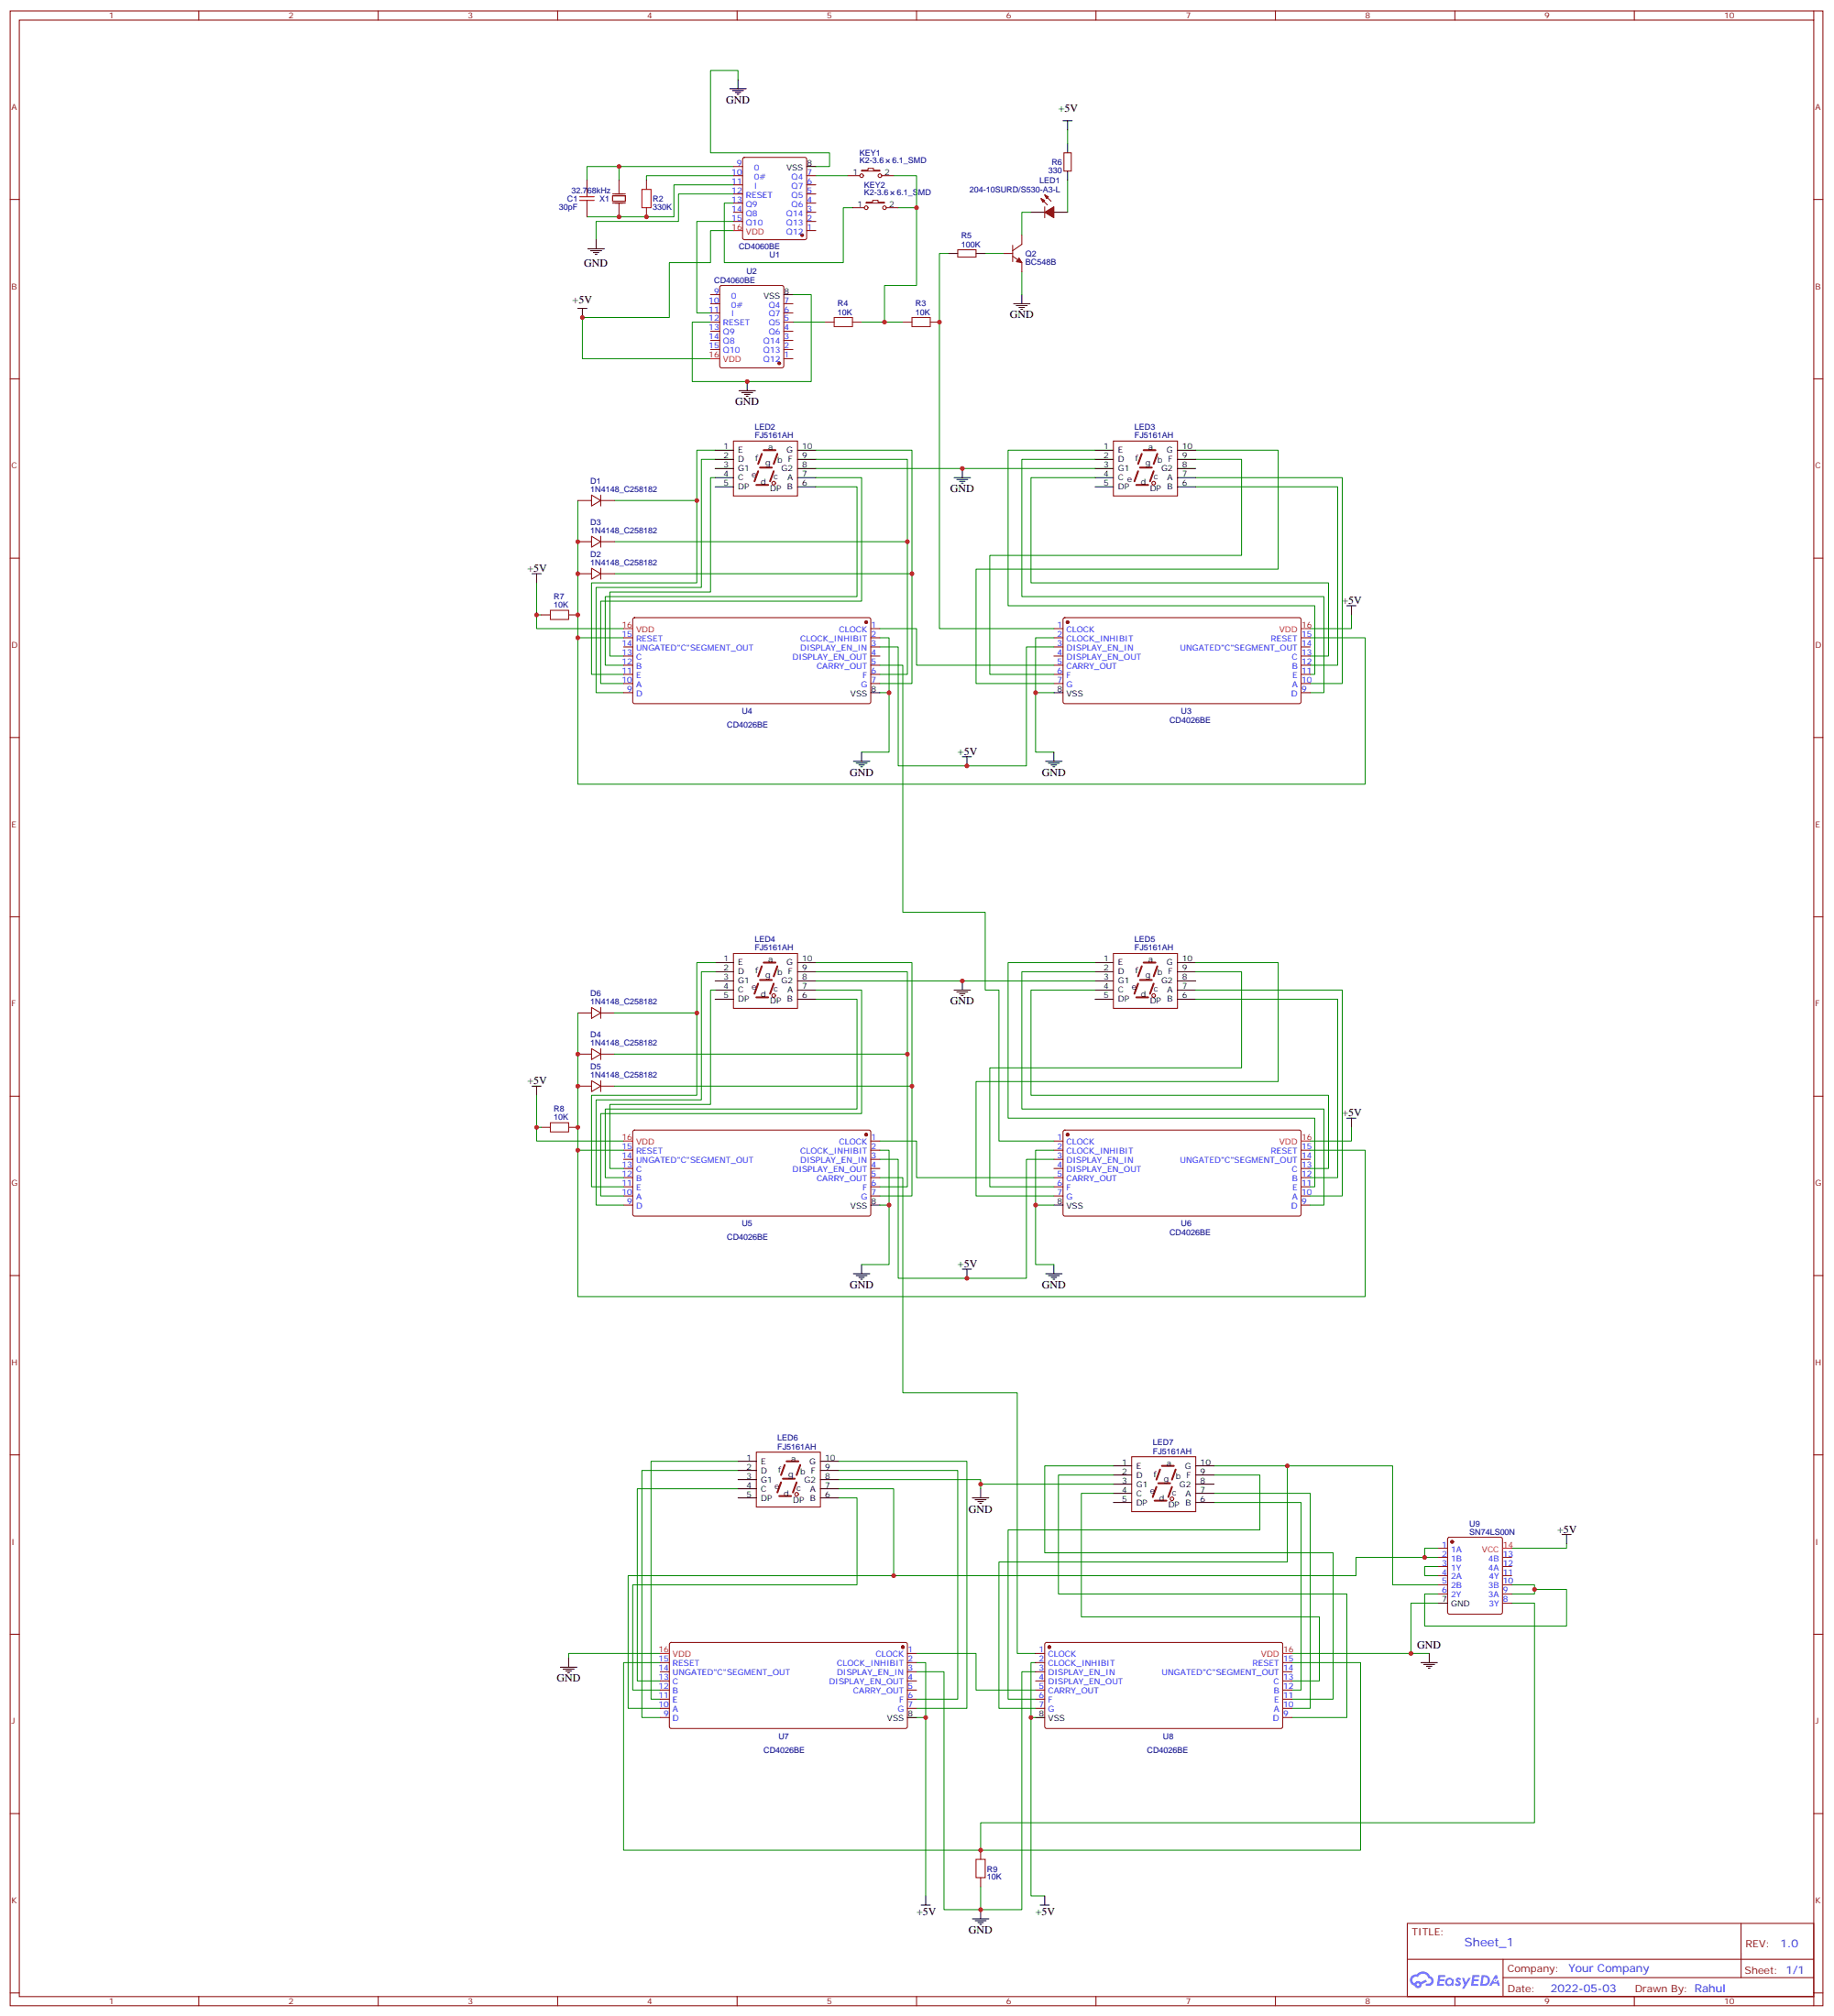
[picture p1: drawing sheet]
<svg xmlns="http://www.w3.org/2000/svg" width="707mm" height="777mm" viewBox="0 0 707 777" stroke-linecap="round" stroke-linejoin="round" font-family="sans-serif">
<g fill="none" stroke="#870000" stroke-width=".35">
<path d="M3.9 4.2h698.5v769.1h-698.5zM7.4 7.8h691.5v762h-691.5zM76.6 4.2v3.6M145.7 4.2v3.6M214.9 4.2v3.6M284 4.2v3.6M353.2 4.2v3.6M422.3 4.2v3.6M491.5 4.2v3.6M560.6 4.2v3.6M629.7 4.2v3.6M698.9 4.2v3.6"/>
<path d="M3.9 76.9h3.5M698.9 76.9h3.5M3.9 146h3.5M698.9 146h3.5M3.9 215.2h3.5M698.9 215.2h3.5M3.9 284.3h3.5M698.9 284.3h3.5M3.9 353.5h3.5M698.9 353.5h3.5M3.9 422.6h3.5M698.9 422.6h3.5"/>
<path d="M3.9 491.8h3.5M698.9 491.8h3.5M3.9 560.9h3.5M698.9 560.9h3.5M3.9 630.1h3.5M698.9 630.1h3.5M3.9 699.2h3.5M698.9 699.2h3.5M542.3 741.5h156.6v28.3h-156.6zM542.3 755.4h156.5M579.2 755.4v14.1M670.9 741.6v20.8"/>
<path d="M3.9 768.3h3.5M76.6 769.8v3.5M145.7 769.8v3.5M214.9 769.8v3.5M284 769.8v3.5M353.2 769.8v3.5M422.3 769.8v3.5M491.5 769.8v3.5M560.6 769.8v3.5M579.2 762.4h119.6M629.7 769.8v3.5M698.9 769.8v3.5"/>
<path d="M698.9 768.3h3.5"/>
</g>
<g fill="#5487ff">
<path d="M561.2 762.7a1.22 1.22 0 0 1 1.8 .3l-.4 .6a.47 .47 0 0 0-.4-.4 .47 .47 0 0 0-.5 .1l.2 .3a1.14 1.14 0 0 1 .8 1.7 1.14 1.14 0 0 1-2 0l-.2-.2 .5-.5 .8 .4a.29 .29 0 0 0 .3-.3 .29 .29 0 0 0-.3-.3 1.04 1.04 0 0 1-.6-1.7z"/>
<path d="M554.3 761.5l2.6 .2-.1 .5h-1.8l-.2 .9h1.6l.3 .3-.4 .4h-1.6l-.1 1.1h1.7l.2 .4-.2 .3h-2.6z"/>
<path d="M567.4 761.5l2.7 .2-.2 .5h-1.8l-.1 .9h1.5l.3 .3-.3 .4h-1.6l-.2 1.1h1.7l.2 .4-.2 .3h-2.6z"/>
<path d="M576.2 761.5h.6l.4 1.2-.6 .3a.69 .69 0 0 0-1.1 .3 .69 .69 0 0 0 .5 1 .69 .69 0 0 0 .9-.6l.4-.3 .6 2.2h-.8l-.2-.9h-1.7l-.5 .9h-.9z"/>
<path d="M563.4 762.6h.7l.7 1.8 1.1-1.8h.8l-2.5 4.1h-.8l.9-1.5z"/>
<path d="M570.9 761.5l-.6 4.1h1.4a2.11 2.11 0 0 0 2.4-2.1 2.11 2.11 0 0 0-2.5-2zM571.6 762.2a1.43 1.43 0 0 1 1.7 1.6 1.43 1.43 0 0 1-2 1.1z"/>
<path d="M557.2 763.1a1.54 1.54 0 0 0 0 2.1 1.54 1.54 0 0 0 2.1 .2l.6 .2 .3-2.3-.6-.3a1.5 1.5 0 0 0-2.4 .1zM557.5 764.1a.95 .95 0 0 1 1.9 0 .95 .95 0 0 1-1.9 0z"/>
<path d="M544 761.8a2.18 2.18 0 0 0 1 3.8 1.44 1.44 0 0 0 1.7 .9 1.44 1.44 0 0 0 1.1-1.5l2-1-.4-.7-1.9 .9a1.47 1.47 0 0 0-2.5 .5 1.39 1.39 0 0 1-.6-2 1.39 1.39 0 0 1 2-.5 2.12 2.12 0 0 1 2.1-1.3 2.12 2.12 0 0 1 1.9 1.7 1.14 1.14 0 0 1 1.1 1.5 1.14 1.14 0 0 1-1.6 .7 .43 .43 0 0 0-.6 .3 .43 .43 0 0 0 .4 .5 1.98 1.98 0 0 0 2.6-1.2 1.98 1.98 0 0 0-1.3-2.5 3.1 3.1 0 0 0-5.2-.7l-.9 .1zM545.8 765.1a.55 .55 0 0 1 1.1 0 .55 .55 0 0 1-1.1 0z"/>
<circle cx="576.2" cy="763.6" r=".26"/>
</g>
<g fill="none" stroke="#870000" stroke-width=".35">
<path d="M326.7 67.7h4.6M332 65.6h2.5v-.7h2.1v.7h2.5v.4h-7.1zM333.8 78h2.4v-.7h2.1v.7h2.5v.3h-7zM339.8 67.7h4.5M328.5 80.1h4.6M341.5 80.1h4.6M436.1 561.6h24.7v21.2h-24.7zM554.2 596.9h3.6M558 592.9l.5-.2h19.7l.5 .2 .2 .5v28.2l-.2 .5-.5 .2h-19.7l-.5-.2-.2-.5v-28.2zM554.2 600.4h3.6M554.2 604h3.6M554.2 607.5h3.6"/>
<path d="M554.2 611h3.6M554.2 614.5h3.6M578.9 600.4h3.6M578.9 604h3.6M578.9 607.5h3.6M578.9 611h3.6M578.9 614.5h3.6M578.9 618.1h3.6M377.9 713.3v3.5M377.9 723.9v3.5"/>
<circle cx="332" cy="67.7" r=".71"/>
<circle cx="339.1" cy="67.7" r=".71"/>
<circle cx="333.8" cy="80.1" r=".71"/>
<circle cx="340.8" cy="80.1" r=".71"/>
</g>
<g fill="none" stroke="#008700" stroke-width=".35">
<path d="M282.6 67.7h-33.5v1.8M282.6 71.3h-22.9v12.3h-33.5M339.1 454h8.8v82.9h44.1v100.6h7M284.4 563.4h-33.5v91.7h3.5M284.4 566.9h-37.1v95.3h7.1M284.4 574h-38.8v74.1h8.8M323.2 570.4h54.7v3.6M323.2 563.4h49.4v95.2h-19.4M323.2 566.9h45.8v88.2h-15.8M323.2 577.5h7v33.5h-86.4v40.6h10.6M323.2 574h21.1v33.5h-102.3v51.1h12.4M377.9 572.2h51.1"/>
<path d="M429 565.1h-26.4v33.6h111.1v56.4h-15.9M429 568.7h-21.2v45.8h111.2v47.7h-21.2M429 575.7h-12.3v47.7h91.7v24.7h-10.6M467.8 565.1h28.2v37.1h-111.1v56.4h14.1M467.8 568.7h17.7v21.1h-97.1v65.3h10.6M467.8 579.3h33.5v72.3h-3.5M467.8 575.7h37.1v82.9h-7.1M496 565.1h40.6v45.9h17.6M554.2 596.9h-5.2v3.5h5.2M603.6 595.1v1.8h-21.1M549 600.4h-26.5v7.1h-178.2M554.2 618.1h-10.5v19.4"/>
<path d="M554.2 604h-5.2v3.5h5.2M582.5 611h8.8v3.5h-8.8M582.5 618.1h8.8v84.6h-213.4v10.6M591.3 612.8h12.3v14.1h-54.6v-12.4h5.2M254.4 637.5h-35.3v1.7M353.2 637.5h22.9v14.1h22.9M497.8 637.5h52.9M254.4 641h-14.1v72.3h284v-72.3h-26.5M353.2 641h3.5v90M353.2 644.5h10.5v91.7h30v-91.7h5.3M399 641h-1.7v90h5.3M353.2 662.2h3.5"/>
<path d="M397.3 662.2h1.7M377.9 727.4v8.8"/>
</g>
<g fill="none" stroke="#000" stroke-width=".35">
<path d="M374.7 577.5h6.3M375.7 578.2h4.3M376.8 578.9h2.1M377.5 579.6h.7M377.9 574v3.5M429 565.1h7.1M429 568.7h7.1M429 572.2h7.1M429 575.7h7.1M429 579.3h7.1M460.8 565.1h7M460.8 568.7h7"/>
<path d="M460.8 572.2h7M460.8 575.7h7M460.8 579.3h7M601.9 591.6h3.5M603.6 591.6v3.5M554.2 618.1h3.6M219.1 639.2v3.6M550.7 637.5v3.5M215.9 642.8h6.4M217 643.5h4.2M218.1 644.2h2.1M218.8 644.9h.7"/>
<path d="M547.5 641h6.4M548.6 641.7h4.2M549.7 642.4h2.1M550.4 643.1h.7M354.9 734.5h3.6M356.7 731v3.5M374.7 739.8h6.3M377.9 736.2v3.6M400.8 734.5h3.5M402.6 731v3.5M375.7 740.5h4.3M376.8 741.2h2.1"/>
<path d="M377.5 741.9h.7"/>
</g>
<circle cx="559.5" cy="594.4" r=".53" fill="#870000" stroke="#870000" stroke-width=".35"/>
<path d="M578.9 596.9h3.6" fill="none" stroke="#f00" stroke-width=".35"/>
<path d="M376.1 716.8h3.5v7.1h-3.5z" fill="none" stroke="#a10000" stroke-width=".35"/>
<path d="M444.9 578.6h4.6M445.6 573.3l-1.4 3.8M446.3 571.9h4.6M447 566.6l-1.4 3.8M447.7 565.1h4.6M451.6 573.3l-1.4 3.8M453 566.6l-1.4 3.8" fill="none" stroke="#870000" stroke-width=".71"/>
<circle cx="451.6" cy="577.8" r=".71" fill="#f0f0f0" stroke="#870000" stroke-width=".35"/>
<path d="M291.4 559.9h24.7v21.1h-24.7z" fill="none" stroke="#870000" stroke-width=".35"/>
<path d="M284.4 563.4h7M284.4 566.9h7M284.4 570.4h7M284.4 574h7M284.4 577.5h7M316.1 563.4h7.1M316.1 566.9h7.1M316.1 570.4h7.1M316.1 574h7.1M316.1 577.5h7.1" fill="none" stroke="#000" stroke-width=".35"/>
<path d="M300.2 576.8h4.6M301 571.5l-1.5 3.9M301.7 570.1h4.5M302.4 564.8l-1.4 3.9M303.1 563.4h4.6M307 571.5l-1.5 3.9M308.4 564.8l-1.4 3.9" fill="none" stroke="#870000" stroke-width=".71"/>
<circle cx="307" cy="576.1" r=".71" fill="#f0f0f0" stroke="#870000" stroke-width=".35"/>
<g fill="#870000" stroke="#870000" stroke-width=".35">
<circle cx="404.3" cy="635" r=".53"/>
<circle cx="347.9" cy="635" r=".53"/>
</g>
<g fill="none" stroke="#870000" stroke-width=".35">
<path d="M429 367.6h24.7v21.2h-24.7zM258.2 633.4l.4-.2 90.6 .1 .4 .6v32.1l-.7 .4-90.6-.1-.4-.6v-31.8zM349.6 637.5h3.6M399 637.5h3.6M402.8 633.4l.5-.2 90.5 .1 .5 .6-.1 32.1-.6 .4-90.6-.1-.4-.6v-31.8zM254.4 641h3.5M254.4 644.5h3.5M254.4 648.1h3.5M254.4 651.6h3.5M254.4 655.1h3.5M254.4 658.6h3.5M349.6 641h3.6"/>
<path d="M349.6 644.5h3.6M349.6 648.1h3.6M349.6 651.6h3.6M349.6 655.1h3.6M349.6 658.6h3.6M399 641h3.6M399 644.5h3.6M399 648.1h3.6M399 651.6h3.6M399 655.1h3.6M399 658.6h3.6M494.3 641h3.5"/>
<path d="M494.3 644.5h3.5M494.3 648.1h3.5M494.3 651.6h3.5M494.3 655.1h3.5M494.3 658.6h3.5M254.4 662.2h3.5M494.3 662.2h3.5"/>
</g>
<path d="M422 371.1h7M422 374.6h7M422 378.2h7M453.7 371.1h7.1M453.7 374.6h7.1M453.7 378.2h7.1M422 381.7h7M422 385.2h7M453.7 381.7h7.1M453.7 385.2h7.1M349.6 662.2h3.6M399 662.2h3.6" fill="none" stroke="#000" stroke-width=".35"/>
<path d="M254.4 637.5h3.5M494.3 637.5h3.5" fill="none" stroke="#f00" stroke-width=".35"/>
<path d="M339.1 256.5h8.8v95.2h31.7v30h5.3v58.2h21.2" fill="none" stroke="#008700" stroke-width=".35"/>
<path d="M438.5 379.2l-1.4 3.9M439.2 377.8h4.6M439.9 372.5l-1.4 3.9M440.7 371.1h4.5M444.5 379.2l-1.4 3.9M445.9 372.5l-1.4 3.9M437.8 384.5h4.6" fill="none" stroke="#870000" stroke-width=".71"/>
<circle cx="444.5" cy="383.8" r=".71" fill="#f0f0f0" stroke="#870000" stroke-width=".35"/>
<path d="M282.6 367.6h24.7v21.2h-24.7z" fill="none" stroke="#870000" stroke-width=".35"/>
<path d="M275.6 371.1h7M275.6 374.6h7M275.6 378.2h7M307.3 371.1h7.1M307.3 374.6h7.1M307.3 378.2h7.1M275.6 381.7h7M275.6 385.2h7M307.3 381.7h7.1M307.3 385.2h7.1" fill="none" stroke="#000" stroke-width=".35"/>
<path d="M292.1 379.2l-1.4 3.9M292.8 377.8h4.6M293.5 372.5l-1.4 3.9M294.3 371.1h4.5M298.1 379.2l-1.4 3.9M299.5 372.5l-1.4 3.9M291.4 384.5h4.6" fill="none" stroke="#870000" stroke-width=".71"/>
<circle cx="298.1" cy="383.8" r=".71" fill="#f0f0f0" stroke="#870000" stroke-width=".35"/>
<g fill="#870000" stroke="#870000" stroke-width=".35">
<circle cx="411.4" cy="437.4" r=".53"/>
<circle cx="333.8" cy="437.4" r=".53"/>
</g>
<g fill="none" stroke="#870000" stroke-width=".35">
<path d="M429 170h24.7v21.2h-24.7zM222.6 390.5h5.3M227.9 388.4l3.6 2.1-3.6 2.1zM231.5 388.4v4.2M231.5 390.5h5.2M222.6 418.7h5.3M222.6 406.4h5.3M227.9 416.6l3.6 2.1-3.6 2.2zM227.9 404.3l3.6 2.1-3.6 2.1zM231.5 404.3v4.2M231.5 416.6v4.3M231.5 418.7h5.2"/>
<path d="M231.5 406.4h5.2M208.5 434.6h3.6M219.1 434.6h3.5M244 435.9l.5-.2h90.6l.4 .7v32l-.7 .4h-90.6l-.4-.7v-31.7zM335.5 439.9h3.6M406.1 439.9h3.5M409.8 435.9l.5-.2h90.6l.4 .7v32l-.7 .4h-90.6l-.4-.7v-31.7zM240.3 443.4h3.5M240.3 447h3.5M240.3 450.5h3.5M240.3 454h3.5M240.3 457.6h3.5"/>
<path d="M335.5 443.4h3.6M335.5 447h3.6M335.5 450.5h3.6M335.5 454h3.6M335.5 457.6h3.6M406.1 443.4h3.5M406.1 447h3.5M406.1 450.5h3.5M406.1 454h3.5M406.1 457.6h3.5M501.3 443.4h3.6M501.3 447h3.6"/>
<path d="M501.3 450.5h3.6M501.3 454h3.6M501.3 457.6h3.6M240.3 461.1h3.5M240.3 464.6h3.5M335.5 461.1h3.6M406.1 461.1h3.5M501.3 461.1h3.6M501.3 464.6h3.6"/>
</g>
<g fill="none" stroke="#000" stroke-width=".35">
<path d="M422 173.6h7M422 177.1h7M453.7 173.6h7.1M453.7 177.1h7.1M367.6 184.1h6.4M368.7 184.9h4.2M369.7 185.6h2.2M370.5 186.3h.7M370.8 180.6v3.5M422 184.1h7M422 180.6h7M422 187.7h7"/>
<path d="M453.7 184.1h7.1M453.7 180.6h7.1M453.7 187.7h7.1M205 221.2h3.5M206.8 221.2v3.5M519 233.5h3.5M520.7 233.5v3.6M328.8 293.5h6.4M329.9 294.2h4.2M330.9 294.9h2.2M331.6 295.6h.8M332 290v3.5"/>
<path d="M370.8 291.7h3.5M372.6 291.7v3.6M402.9 293.5h6.4M404 294.2h4.2M405 294.9h2.1M405.7 295.6h.7M406.1 290v3.5M370.8 378.2v3.5M367.6 381.7h6.4M368.7 382.4h4.2M369.7 383.1h2.2M370.5 383.8h.7"/>
<path d="M205 418.7h3.5M206.8 418.7v3.6M519 431.1h3.5M520.7 431.1v3.5M335.5 464.6h3.6M406.1 464.6h3.5M328.8 491.1h6.4M329.9 491.8h4.2M330.9 492.5h2.2M331.6 493.2h.8M332 487.5v3.6M370.8 489.3h3.5"/>
<path d="M372.6 489.3v3.5M402.9 491.1h6.4M404 491.8h4.2M405 492.5h2.1M405.7 493.2h.7M406.1 487.5v3.6"/>
</g>
<path d="M240.3 439.9h3.5M501.3 439.9h3.6" fill="none" stroke="#f00" stroke-width=".35"/>
<path d="M212.1 432.9h7v3.5h-7z" fill="none" stroke="#a10000" stroke-width=".35"/>
<g fill="none" stroke="#008700" stroke-width=".35">
<path d="M275.6 173.6h-7.1v51.1h-40.6v35.3h12.4M275.6 177.1h-5.3v49.4h-40.6v40.6h10.6M314.4 173.6h37v89.9h-12.3M314.4 177.1h35.2v82.9h-10.5M422 173.6h-33.6v59.9h118.2v26.5h-1.7M422 177.1h-28.3v52.9h116.5v37.1h-5.3M460.8 173.6h31.7v45.8h-116.4v44.1h30M460.8 177.1h17.6v37h-97v45.9h24.7M222.6 193v52.9h17.7M236.7 193h31.8M275.6 184.1h-1.8v44.1h-38.8v24.7h5.3M314.4 180.6h107.6"/>
<path d="M314.4 187.7h15.8v42.3h-97v26.5h7.1M314.4 184.1h17.6v47.7h-100.5v31.7h8.8M422 184.1h-24.7v40.6h114.6v28.2h-7M460.8 187.7h54.6v68.8h-10.5M460.8 184.1h56.4v79.4h-12.3M236.7 208.8h112.9M206.8 237.1v5.3h33.5M206.8 224.7v12.4h1.7M236.7 221.2h114.7M520.7 237.1v5.3h-15.8M222.6 245.9v56.4h303.4v-56.4h-21.1M339.1 245.9h3.5v44.1h-10.6"/>
<path d="M339.1 249.4h7v45.9h49.4v-45.9h10.6M339.1 242.4h14.1v14.1h52.9M406.1 245.9h-7.1v44.1h7.1M339.1 267.1h3.5M399 267.1h7.1M275.6 374.6h-5.3v49.4h-40.6v40.6h10.6M275.6 371.1h-7.1v51.2h-40.6v35.3h12.4M314.4 374.6h35.2v83h-10.5M314.4 371.1h37v90h-12.3M314.4 378.2h107.6M422 374.6h-28.3v53h116.5v37h-5.3M422 371.1h-33.6v60h118.2v26.5h-1.7"/>
<path d="M460.8 374.6h17.6v37.1h-97v45.9h24.7M460.8 371.1h31.7v45.9h-116.4v44.1h30M222.6 390.5v52.9h17.7M236.7 390.5h31.8M275.6 381.7h-1.8v44.1h-38.8v24.7h5.3M314.4 381.7h17.6v47.6h-100.5v31.8h8.8M314.4 385.2h15.8v42.4h-97v26.4h7.1M422 381.7h-24.7v40.6h114.6v28.2h-7M460.8 381.7h56.4v79.4h-12.3M460.8 385.2h54.6v68.8h-10.5M236.7 406.4h112.9M236.7 418.7h114.7"/>
<path d="M206.8 422.3v12.3h1.7M206.8 434.6v5.3h33.5M339.1 439.9h14.1v14.1h52.9M520.7 434.6v5.3h-15.8M222.6 443.4v56.5h303.4v-56.5h-21.1M339.1 447h7v45.8h49.4v-45.8h10.6M339.1 443.4h3.5v44.1h-10.6M406.1 443.4h-7.1v44.1h7.1M339.1 464.6h3.5M399 464.6h7.1"/>
</g>
<path d="M439.9 175l-1.4 3.9M440.7 173.6h4.5M445.9 175l-1.4 3.9M437.8 187h4.6M438.5 181.7l-1.4 3.9M439.2 180.3h4.6M444.5 181.7l-1.4 3.9" fill="none" stroke="#870000" stroke-width=".71"/>
<circle cx="444.5" cy="186.3" r=".71" fill="#f0f0f0" stroke="#870000" stroke-width=".35"/>
<path d="M282.6 170h24.7v21.2h-24.7z" fill="none" stroke="#870000" stroke-width=".35"/>
<path d="M275.6 173.6h7M275.6 177.1h7M307.3 173.6h7.1M307.3 177.1h7.1M275.6 180.6h7M275.6 184.1h7M275.6 187.7h7M307.3 180.6h7.1M307.3 184.1h7.1M307.3 187.7h7.1" fill="none" stroke="#000" stroke-width=".35"/>
<path d="M293.5 175l-1.4 3.9M294.3 173.6h4.5M299.5 175l-1.4 3.9M291.4 187h4.6M292.1 181.7l-1.4 3.9M292.8 180.3h4.6M298.1 181.7l-1.4 3.9" fill="none" stroke="#870000" stroke-width=".71"/>
<circle cx="298.1" cy="186.3" r=".71" fill="#f0f0f0" stroke="#870000" stroke-width=".35"/>
<path d="M223.3 75.8h5.7M223.3 77.3h5.7M226.2 73v2.8M226.2 77.3v2.8M247.3 73h3.6v7.1h-3.6zM321.4 122.4h7.1v3.5h-7.1zM351.4 122.4h7.1v3.5h-7.1zM212.1 235.3h7v3.5h-7z" fill="none" stroke="#a10000" stroke-width=".35"/>
<g fill="none" stroke="#870000" stroke-width=".35">
<path d="M410 58.9h2.8v7.1h-2.8zM226.2 69.5v3.5M238.5 69.5v5.3M238.5 78.3v5.3M249.1 69.5v3.5M282.6 78.3h3.5M282.6 74.8h3.5M282.6 71.3h3.5M282.6 67.7h3.5M282.6 64.2h3.5M286.4 60.9l.4-.2h23.3l.5 .2 .2 .5v30.3l-.2 .5-.5 .2h-23.3l-.5-.2-.2-.5v-30.3zM310.8 78.3h3.6"/>
<path d="M310.8 74.8h3.6M310.8 71.3h3.6M310.8 67.7h3.6M401.1 76.6l2.5 2.4M402.6 75.1l2.4 2.5M402.6 79.7v4.3M226.2 80.1v3.5M249.1 80.1v3.5M282.6 85.4h3.5M282.6 81.8h3.5M310.8 88.9h3.6M310.8 85.4h3.6"/>
<path d="M310.8 81.8h3.6M369 96.3h7.1v2.8h-7.1zM386.7 97.7h3.5M390.2 98.8l3.5 2.4v3.6M390.2 94.5v6.4M393.7 90.7v3.5l-3.5 2.5M273.8 117.1h3.5M273.8 113.6h3.5M277.6 110.3l.4-.2h23.3l.5 .2 .2 .5v30.3l-.2 .5-.5 .2h-23.3l-.5-.2-.2-.5v-30.3zM302 117.1h3.5M273.8 124.2h3.5M273.8 134.8h3.5"/>
<path d="M273.8 131.2h3.5M273.8 127.7h3.5M273.8 120.6h3.5M302 124.2h3.5M302 138.3h3.5M302 134.8h3.5M302 131.2h3.5M302 127.7h3.5M302 120.6h3.5M317.9 124.2h3.5M328.5 124.2h3.5M347.9 124.2h3.5"/>
<path d="M358.5 124.2h3.5M222.6 193h5.3M227.9 190.9l3.6 2.1-3.6 2.1zM231.5 190.9v4.2M231.5 193h5.2M222.6 208.8h5.3M227.9 206.7l3.6 2.1-3.6 2.2zM227.9 219.1l3.6 2.1-3.6 2.1zM231.5 206.7v4.3M231.5 219.1v4.2M231.5 208.8h5.2M208.5 237.1h3.6"/>
<path d="M219.1 237.1h3.5M222.6 221.2h5.3M231.5 221.2h5.2M244 238.3l.5-.2 90.6 .1 .4 .6v32.1l-.7 .4-90.6-.1-.4-.6v-31.8zM409.8 238.3l.5-.2 90.6 .1 .4 .6v32.1l-.7 .4-90.6-.1-.4-.6v-31.8zM240.3 245.9h3.5M240.3 249.4h3.5M240.3 252.9h3.5M240.3 256.5h3.5M240.3 260h3.5M335.5 242.4h3.6M335.5 245.9h3.6"/>
<path d="M335.5 249.4h3.6M335.5 252.9h3.6M335.5 256.5h3.6M335.5 260h3.6M406.1 242.4h3.5M406.1 245.9h3.5M406.1 249.4h3.5M406.1 252.9h3.5M406.1 256.5h3.5M406.1 260h3.5M501.3 245.9h3.6M501.3 249.4h3.6"/>
<path d="M501.3 252.9h3.6M501.3 256.5h3.6M501.3 260h3.6M240.3 263.5h3.5M240.3 267.1h3.5M335.5 263.5h3.6M406.1 263.5h3.5M501.3 263.5h3.6M501.3 267.1h3.6"/>
</g>
<g fill="#870000" stroke="#870000" stroke-width=".35">
<path d="M392.7 99.5l1 1.7-2.1-.3z"/>
<path d="M402.6 81.8l3.5-2.1v4.3z"/>
<path d="M401.1 76.6l1.5 .7-.8 .7z"/>
<path d="M402.6 75.1l1.4 .7-.7 .8z"/>
<circle cx="333.8" cy="239.9" r=".53"/>
<circle cx="411.4" cy="239.9" r=".53"/>
<circle cx="300.2" cy="140.1" r=".53"/>
<circle cx="309.1" cy="90.7" r=".53"/>
</g>
<g fill="none" stroke="#000" stroke-width=".35">
<path d="M281.2 34.2h6.3M282.3 34.9h4.2M283.3 35.6h2.1M284 36.3h.7M284.4 30.7v3.5M409.6 46.6h3.5M411.4 46.6v3.5M411.4 55.4v3.5M310.8 64.2h3.6M411.4 66v3.5M226.5 96h6.4M227.6 96.7h4.2"/>
<path d="M228.6 97.4h2.2M229.3 98.1h.7M229.7 92.4v3.6M365.5 97.7h3.5M376.1 97.7h3.5M397.3 81.8h5.3M406.1 81.8h5.3M222.6 118.9h3.6M224.4 118.9v3.5M302 113.6h3.5M390.6 117.1h6.3M391.6 117.8h4.3"/>
<path d="M392.7 118.5h2.1M393.4 119.2h.7M393.7 113.6v3.5M284.7 150.6h6.4M285.8 151.3h4.2M286.8 152h2.2M287.5 152.8h.8M287.9 147.1v3.5M335.5 267.1h3.6M406.1 267.1h3.5"/>
</g>
<path d="M282.6 88.9h3.5M273.8 138.3h3.5M240.3 242.4h3.5M501.3 242.4h3.6" fill="none" stroke="#f00" stroke-width=".35"/>
<g fill="none" stroke="#008700" stroke-width=".35">
<path d="M284.4 30.7v-3.5h-10.6v31.7h45.9v5.3h-5.3M411.4 50.1v5.3M238.5 64.2h-12.3v5.3M282.6 78.3h-3.5v22.9h45.8v-21.1h3.6M282.6 74.8h-21.2v10.6h-31.7v7M282.6 64.2h-44.1v5.3M314.4 67.7h12.3M344.3 67.7h8.9v12.4h-7.1M411.4 69.5v12.3M282.6 88.9h-8.8v12.3h-15.9v21.2h-33.5v15.9h49.4M282.6 85.4h-14.1v35.2h5.3M353.2 80.1v30h-12.4v14.1"/>
<path d="M365.5 97.7h-3.5v144.7h44.1M379.6 97.7h7.1M397.3 81.8h-3.6v8.9M305.5 113.6h7.1v33.5h-45.9v-22.9h7.1M393.7 104.8v8.8M305.5 124.2h12.4M332 124.2h15.9"/>
</g>
<path d="M236 75.5h5v2.1h-5zM236 78.3h5M236 74.8h5" fill="none" stroke="#871200" stroke-width=".35"/>
<g fill="#c00">
<circle cx="238.5" cy="83.6" r=".88"/>
<circle cx="249.1" cy="83.6" r=".88"/>
<circle cx="377.9" cy="572.2" r=".88"/>
<circle cx="496" cy="565.1" r=".88"/>
<circle cx="344.3" cy="607.5" r=".88"/>
<circle cx="549" cy="600.4" r=".88"/>
<circle cx="543.7" cy="637.5" r=".88"/>
<circle cx="591.3" cy="612.8" r=".88"/>
<circle cx="356.7" cy="662.2" r=".88"/>
<circle cx="397.3" cy="662.2" r=".88"/>
<circle cx="377.9" cy="713.3" r=".88"/>
<circle cx="377.9" cy="736.2" r=".88"/>
<circle cx="222.6" cy="406.4" r=".88"/>
<circle cx="222.6" cy="434.6" r=".88"/>
<circle cx="206.8" cy="434.6" r=".88"/>
<circle cx="372.6" cy="492.8" r=".88"/>
<circle cx="342.6" cy="464.6" r=".88"/>
<circle cx="399" cy="464.6" r=".88"/>
<circle cx="222.6" cy="418.7" r=".88"/>
<circle cx="268.5" cy="390.5" r=".88"/>
<circle cx="349.6" cy="406.4" r=".88"/>
<circle cx="351.4" cy="418.7" r=".88"/>
<circle cx="222.6" cy="443.4" r=".88"/>
<circle cx="370.8" cy="378.2" r=".88"/>
<circle cx="370.8" cy="180.6" r=".88"/>
<circle cx="222.6" cy="245.9" r=".88"/>
<circle cx="351.4" cy="221.2" r=".88"/>
<circle cx="349.6" cy="208.8" r=".88"/>
<circle cx="268.5" cy="193" r=".88"/>
<circle cx="222.6" cy="221.2" r=".88"/>
<circle cx="399" cy="267.1" r=".88"/>
<circle cx="342.6" cy="267.1" r=".88"/>
<circle cx="372.6" cy="295.3" r=".88"/>
<circle cx="206.8" cy="237.1" r=".88"/>
<circle cx="222.6" cy="237.1" r=".88"/>
<circle cx="222.6" cy="208.8" r=".88"/>
<circle cx="362" cy="124.2" r=".88"/>
<circle cx="287.9" cy="147.1" r=".88"/>
<circle cx="224.4" cy="122.4" r=".88"/>
<circle cx="340.8" cy="124.2" r=".88"/>
<circle cx="353.2" cy="80.1" r=".88"/>
<circle cx="238.5" cy="64.2" r=".88"/>
</g>
<text font-size="4.6" fill="#00f" x="564.3" y="750.6">Sheet_1</text>
<g font-size="4.2">
<text x="279.8" y="39.9">GND</text>
<text x="407.8" y="43">+5V</text>
<text x="225.1" y="102.8">GND</text>
<text x="220.6" y="116.9">+5V</text>
<text x="389.1" y="122.8">GND</text>
<text x="283.3" y="156.3">GND</text>
<text x="366.2" y="189.8">GND</text>
<text x="203.2" y="220.5">+5V</text>
<text x="517.2" y="232.8">+5V</text>
<text x="369" y="291">+5V</text>
<text x="327.4" y="299.2">GND</text>
<text x="401.5" y="299.2">GND</text>
<text x="366.2" y="387.3">GND</text>
<text x="203.2" y="418">+5V</text>
<text x="517.2" y="430.4">+5V</text>
<text x="369" y="488.6">+5V</text>
<text x="327.4" y="496.7">GND</text>
<text x="401.5" y="496.7">GND</text>
<text x="373.3" y="583.1">GND</text>
<text x="600.1" y="590.9">+5V</text>
<text x="546.1" y="635.5">GND</text>
<text x="214.5" y="648.4">GND</text>
<text x="353.2" y="738.4">+5V</text>
<text x="399" y="738.3">+5V</text>
<text x="373.3" y="745.4">GND</text>
</g>
<g font-size="4.2" fill="#00f">
<text x="686.1" y="750.8">1.0</text>
<text x="604.4" y="760.4">Your Company</text>
<text x="597.5" y="768.2">2022-05-03</text>
</g>
<g font-size="3.9" fill="#800">
<text x="544" y="746.1">TITLE:</text>
<text x="672.6" y="750.8">REV:</text>
<text x="580.9" y="760.3">Company:</text>
<text x="672.3" y="760.9">Sheet: 1/1</text>
<text x="580.9" y="768">Date:</text>
<text x="630" y="768.1">Drawn By: Rahul</text>
</g>
<g font-size="3.2" fill="#800">
<text x="42" y="7.2">1</text>
<text x="111.2" y="7.2">2</text>
<text x="180.3" y="7.2">3</text>
<text x="249.4" y="7.2">4</text>
<text x="318.6" y="7.2">5</text>
<text x="387.7" y="7.2">6</text>
<text x="456.9" y="7.2">7</text>
<text x="526" y="7.2">8</text>
<text x="595.2" y="7.2">9</text>
<text x="664.3" y="7.2">10</text>
<text x="4.4" y="42.3">A</text>
<text x="699.4" y="42.3">A</text>
<text x="4.4" y="111.5">B</text>
<text x="699.4" y="111.5">B</text>
<text x="4.4" y="180.6">C</text>
<text x="699.4" y="180.6">C</text>
<text x="4.4" y="249.8">D</text>
<text x="699.4" y="249.8">D</text>
<text x="4.4" y="318.9">E</text>
<text x="699.4" y="318.9">E</text>
<text x="4.4" y="388.1">F</text>
<text x="699.4" y="388.1">F</text>
<text x="4.4" y="457.2">G</text>
<text x="699.4" y="457.2">G</text>
<text x="4.4" y="526.3">H</text>
<text x="699.4" y="526.3">H</text>
<text x="4.4" y="595.5">I</text>
<text x="699.4" y="595.5">I</text>
<text x="4.4" y="664.6">J</text>
<text x="699.4" y="664.6">J</text>
<text x="4.4" y="733.8">K</text>
<text x="699.4" y="733.8">K</text>
<text x="42" y="772.8">1</text>
<text x="111.2" y="772.8">2</text>
<text x="180.3" y="772.8">3</text>
<text x="249.4" y="772.8">4</text>
<text x="318.6" y="772.8">5</text>
<text x="387.7" y="772.8">6</text>
<text x="456.9" y="772.8">7</text>
<text x="526" y="772.8">8</text>
<text x="595.2" y="772.8">9</text>
<text x="664.3" y="772.8">10</text>
</g>
<g font-size="3.2" fill="#000080">
<text x="331.3" y="59.9">KEY1</text>
<text x="331.3" y="63">K2-3.6</text>
<text x="343.8" y="63">6.1_SMD</text>
<text x="405.2" y="63.6">R6</text>
<text x="400.6" y="70.8">LED1</text>
<text x="404" y="66.9">330</text>
<text x="218.6" y="77.7">C1</text>
<text x="220.2" y="74.6">32.768kHz</text>
<text x="231.1" y="77.8">X1</text>
<text x="251.6" y="77.7">R2</text>
<text x="333" y="75.3">K2-3.6</text>
<text x="333" y="72.3">KEY2</text>
<text x="345.5" y="75.3">6.1_SMD</text>
<text x="373.6" y="74.1">204-10SURD/S530-A3-L</text>
<text x="215.4" y="81">30pF</text>
<text x="251.6" y="81">330K</text>
<text x="284.7" y="96">CD4060BE</text>
<text x="370.4" y="95.2">100K</text>
<text x="370.4" y="92">R5</text>
<text x="296.5" y="99.2">U1</text>
<text x="395.1" y="99">Q2</text>
<text x="287.6" y="105.8">U2</text>
<text x="395.1" y="102">BC548B</text>
<text x="275.2" y="109">CD4060BE</text>
<text x="322.8" y="118.1">R4</text>
<text x="352.8" y="118.1">R3</text>
<text x="322.8" y="121.4">10K</text>
<text x="352.8" y="121.4">10K</text>
<text x="290.8" y="165.7">LED2</text>
<text x="437.2" y="165.7">LED3</text>
<text x="290.8" y="169">FJ5161AH</text>
<text x="437.2" y="169">FJ5161AH</text>
<text x="227.5" y="189.8">1N4148_C258182</text>
<text x="227.5" y="186.5">D1</text>
<text x="227.5" y="202.4">D3</text>
<text x="227.5" y="205.7">1N4148_C258182</text>
<text x="227.5" y="214.8">D2</text>
<text x="227.5" y="218">1N4148_C258182</text>
<text x="213.4" y="231">R7</text>
<text x="213.4" y="234.2">10K</text>
<text x="285.9" y="275.3">U4</text>
<text x="455.1" y="275.3">U3</text>
<text x="280.2" y="280.6">CD4026BE</text>
<text x="450.7" y="278.8">CD4026BE</text>
<text x="290.8" y="363.3">LED4</text>
<text x="437.2" y="363.3">LED5</text>
<text x="290.8" y="366.5">FJ5161AH</text>
<text x="437.2" y="366.5">FJ5161AH</text>
<text x="227.5" y="387.3">1N4148_C258182</text>
<text x="227.5" y="384.1">D6</text>
<text x="227.5" y="400">D4</text>
<text x="227.5" y="403.2">1N4148_C258182</text>
<text x="227.5" y="412.3">D5</text>
<text x="227.5" y="415.6">1N4148_C258182</text>
<text x="213.4" y="431.8">10K</text>
<text x="213.4" y="428.5">R8</text>
<text x="285.9" y="472.8">U5</text>
<text x="455.1" y="472.8">U6</text>
<text x="280.2" y="478.1">CD4026BE</text>
<text x="450.7" y="476.4">CD4026BE</text>
<text x="299.6" y="555.5">LED6</text>
<text x="444.2" y="557.3">LED7</text>
<text x="299.6" y="558.8">FJ5161AH</text>
<text x="444.2" y="560.6">FJ5161AH</text>
<text x="566.2" y="591.6">SN74LS00N</text>
<text x="566.2" y="588.6">U9</text>
<text x="300" y="670.4">U7</text>
<text x="448.1" y="670.4">U8</text>
<text x="294.3" y="675.7">CD4026BE</text>
<text x="442" y="675.7">CD4026BE</text>
<text x="380.3" y="724.7">10K</text>
<text x="380.3" y="721.6">R9</text>
</g>
<g font-size="3.2" fill="#00f">
<text x="283.9" y="63.9">9</text>
<text x="290.6" y="65.6">0</text>
<text x="281.9" y="67.4">10</text>
<text x="281.9" y="70.9">11</text>
<text x="290.6" y="69.1">0#</text>
<text x="305" y="69.1">Q4</text>
<text x="311" y="70.9">6</text>
<text x="311" y="67.4">7</text>
<text x="281.9" y="74.4">12</text>
<text x="281.9" y="78">13</text>
<text x="287.4" y="76.2">RESET</text>
<text x="290.6" y="72.7">I</text>
<text x="305" y="76.2">Q5</text>
<text x="305" y="72.7">Q7</text>
<text x="311" y="78">4</text>
<text x="311" y="74.4">5</text>
<text x="281.9" y="81.5">14</text>
<text x="287.4" y="79.7">Q9</text>
<text x="287.4" y="83.3">Q8</text>
<text x="303" y="83.3">Q14</text>
<text x="305" y="79.7">Q6</text>
<text x="311" y="81.5">3</text>
<text x="281.9" y="85">15</text>
<text x="287.4" y="86.8">Q10</text>
<text x="303" y="86.8">Q13</text>
<text x="311" y="88.5">1</text>
<text x="311" y="85">2</text>
<text x="303" y="90.3">Q12</text>
<text x="275.1" y="113.2">9</text>
<text x="273.1" y="116.8">10</text>
<text x="281.8" y="115">0</text>
<text x="281.8" y="118.5">0#</text>
<text x="296.2" y="118.5">Q4</text>
<text x="302.2" y="116.8">7</text>
<text x="273.1" y="120.3">11</text>
<text x="273.1" y="123.8">12</text>
<text x="278.6" y="125.6">RESET</text>
<text x="281.8" y="122.1">I</text>
<text x="296.2" y="125.6">Q5</text>
<text x="296.2" y="122.1">Q7</text>
<text x="302.2" y="123.8">5</text>
<text x="302.2" y="120.3">6</text>
<text x="273.1" y="127.4">13</text>
<text x="273.1" y="130.9">14</text>
<text x="278.6" y="129.1">Q9</text>
<text x="296.2" y="129.1">Q6</text>
<text x="302.2" y="130.9">3</text>
<text x="302.2" y="127.4">4</text>
<text x="273.1" y="134.4">15</text>
<text x="278.6" y="132.6">Q8</text>
<text x="278.6" y="136.2">Q10</text>
<text x="294.2" y="136.2">Q13</text>
<text x="294.2" y="132.6">Q14</text>
<text x="302.2" y="137.9">1</text>
<text x="302.2" y="134.4">2</text>
<text x="294.2" y="139.7">Q12</text>
<text x="239.6" y="245.5">15</text>
<text x="323.3" y="243.8">CLOCK</text>
<text x="335.7" y="242">1</text>
<text x="335.7" y="245.5">2</text>
<text x="407.4" y="242">1</text>
<text x="407.4" y="245.5">2</text>
<text x="410.9" y="243.8">CLOCK</text>
<text x="501.5" y="245.5">15</text>
<text x="239.6" y="249.1">14</text>
<text x="245.1" y="250.8">UNGATED&quot;C&quot;SEGMENT_OUT</text>
<text x="245.1" y="247.3">RESET</text>
<text x="308.4" y="250.8">DISPLAY_EN_IN</text>
<text x="308.4" y="247.3">CLOCK_INHIBIT</text>
<text x="335.7" y="249.1">3</text>
<text x="407.4" y="249.1">3</text>
<text x="410.9" y="247.3">CLOCK_INHIBIT</text>
<text x="410.9" y="250.8">DISPLAY_EN_IN</text>
<text x="454.7" y="250.8">UNGATED&quot;C&quot;SEGMENT_OUT</text>
<text x="489.7" y="247.3">RESET</text>
<text x="501.5" y="249.1">14</text>
<text x="239.6" y="256.1">12</text>
<text x="239.6" y="252.6">13</text>
<text x="245.1" y="257.9">B</text>
<text x="245.1" y="254.4">C</text>
<text x="305.3" y="254.4">DISPLAY_EN_OUT</text>
<text x="314.7" y="257.9">CARRY_OUT</text>
<text x="335.7" y="252.6">4</text>
<text x="335.7" y="256.1">5</text>
<text x="407.4" y="252.6">4</text>
<text x="407.4" y="256.1">5</text>
<text x="410.9" y="254.4">DISPLAY_EN_OUT</text>
<text x="410.9" y="257.9">CARRY_OUT</text>
<text x="497.8" y="254.4">C</text>
<text x="497.9" y="257.9">B</text>
<text x="501.5" y="256.1">12</text>
<text x="501.5" y="252.6">13</text>
<text x="239.6" y="263.2">10</text>
<text x="239.6" y="259.6">11</text>
<text x="245.1" y="261.4">E</text>
<text x="332.4" y="261.4">F</text>
<text x="335.7" y="259.6">6</text>
<text x="335.7" y="263.2">7</text>
<text x="407.4" y="259.6">6</text>
<text x="407.4" y="263.2">7</text>
<text x="410.9" y="261.4">F</text>
<text x="498" y="261.4">E</text>
<text x="501.5" y="263.2">10</text>
<text x="501.5" y="259.6">11</text>
<text x="241.6" y="266.7">9</text>
<text x="245.1" y="268.5">D</text>
<text x="245.1" y="264.9">A</text>
<text x="331.8" y="264.9">G</text>
<text x="410.9" y="264.9">G</text>
<text x="497.6" y="268.5">D</text>
<text x="497.9" y="264.9">A</text>
<text x="501.5" y="266.7">9</text>
<text x="239.6" y="443.1">15</text>
<text x="323.3" y="441.3">CLOCK</text>
<text x="335.7" y="439.6">1</text>
<text x="335.7" y="443.1">2</text>
<text x="407.4" y="439.6">1</text>
<text x="407.4" y="443.1">2</text>
<text x="410.9" y="441.3">CLOCK</text>
<text x="501.5" y="443.1">15</text>
<text x="239.6" y="446.6">14</text>
<text x="245.1" y="448.4">UNGATED&quot;C&quot;SEGMENT_OUT</text>
<text x="245.1" y="444.9">RESET</text>
<text x="308.4" y="448.4">DISPLAY_EN_IN</text>
<text x="308.4" y="444.9">CLOCK_INHIBIT</text>
<text x="335.7" y="446.6">3</text>
<text x="407.4" y="446.6">3</text>
<text x="410.9" y="444.9">CLOCK_INHIBIT</text>
<text x="410.9" y="448.4">DISPLAY_EN_IN</text>
<text x="454.7" y="448.4">UNGATED&quot;C&quot;SEGMENT_OUT</text>
<text x="489.7" y="444.9">RESET</text>
<text x="501.5" y="446.6">14</text>
<text x="239.6" y="453.7">12</text>
<text x="239.6" y="450.1">13</text>
<text x="245.1" y="455.4">B</text>
<text x="245.1" y="451.9">C</text>
<text x="305.3" y="451.9">DISPLAY_EN_OUT</text>
<text x="314.7" y="455.4">CARRY_OUT</text>
<text x="335.7" y="450.1">4</text>
<text x="335.7" y="453.7">5</text>
<text x="407.4" y="450.1">4</text>
<text x="407.4" y="453.7">5</text>
<text x="410.9" y="451.9">DISPLAY_EN_OUT</text>
<text x="410.9" y="455.4">CARRY_OUT</text>
<text x="497.8" y="451.9">C</text>
<text x="497.9" y="455.4">B</text>
<text x="501.5" y="453.7">12</text>
<text x="501.5" y="450.1">13</text>
<text x="239.6" y="460.7">10</text>
<text x="239.6" y="457.2">11</text>
<text x="245.1" y="459">E</text>
<text x="332.4" y="459">F</text>
<text x="335.7" y="457.2">6</text>
<text x="335.7" y="460.7">7</text>
<text x="407.4" y="457.2">6</text>
<text x="407.4" y="460.7">7</text>
<text x="410.9" y="459">F</text>
<text x="498" y="459">E</text>
<text x="501.5" y="460.7">10</text>
<text x="501.5" y="457.2">11</text>
<text x="241.6" y="464.3">9</text>
<text x="245.1" y="466">D</text>
<text x="245.1" y="462.5">A</text>
<text x="331.8" y="462.5">G</text>
<text x="410.9" y="462.5">G</text>
<text x="497.6" y="466">D</text>
<text x="497.9" y="462.5">A</text>
<text x="501.5" y="464.3">9</text>
<text x="555.6" y="596.5">1</text>
<text x="559.1" y="598.3">1A</text>
<text x="555.6" y="600.1">2</text>
<text x="555.6" y="603.6">3</text>
<text x="559.1" y="601.8">1B</text>
<text x="559.1" y="605.4">1Y</text>
<text x="573.4" y="601.8">4B</text>
<text x="573.5" y="605.4">4A</text>
<text x="579.1" y="603.6">12</text>
<text x="579.1" y="600.1">13</text>
<text x="555.6" y="607.1">4</text>
<text x="555.6" y="610.7">5</text>
<text x="559.1" y="608.9">2A</text>
<text x="573.7" y="608.9">4Y</text>
<text x="579.1" y="610.7">10</text>
<text x="579.1" y="607.1">11</text>
<text x="555.6" y="614.2">6</text>
<text x="559.1" y="612.4">2B</text>
<text x="559.1" y="615.9">2Y</text>
<text x="573.4" y="612.4">3B</text>
<text x="573.5" y="615.9">3A</text>
<text x="579.1" y="617.7">8</text>
<text x="579.1" y="614.2">9</text>
<text x="573.7" y="619.5">3Y</text>
<text x="253.7" y="640.6">15</text>
<text x="337.4" y="638.9">CLOCK</text>
<text x="349.8" y="637.1">1</text>
<text x="349.8" y="640.6">2</text>
<text x="400.4" y="637.1">1</text>
<text x="400.4" y="640.6">2</text>
<text x="403.9" y="638.9">CLOCK</text>
<text x="494.5" y="640.6">15</text>
<text x="253.7" y="647.7">13</text>
<text x="253.7" y="644.2">14</text>
<text x="259.2" y="645.9">UNGATED&quot;C&quot;SEGMENT_OUT</text>
<text x="259.2" y="642.4">RESET</text>
<text x="322.5" y="645.9">DISPLAY_EN_IN</text>
<text x="322.5" y="642.4">CLOCK_INHIBIT</text>
<text x="349.8" y="644.2">3</text>
<text x="349.8" y="647.7">4</text>
<text x="400.4" y="644.2">3</text>
<text x="400.4" y="647.7">4</text>
<text x="403.9" y="642.4">CLOCK_INHIBIT</text>
<text x="403.9" y="645.9">DISPLAY_EN_IN</text>
<text x="447.7" y="645.9">UNGATED&quot;C&quot;SEGMENT_OUT</text>
<text x="482.6" y="642.4">RESET</text>
<text x="494.5" y="647.7">13</text>
<text x="494.5" y="644.2">14</text>
<text x="253.7" y="651.2">12</text>
<text x="259.2" y="653">B</text>
<text x="259.2" y="649.5">C</text>
<text x="319.4" y="649.5">DISPLAY_EN_OUT</text>
<text x="328.8" y="653">CARRY_OUT</text>
<text x="349.8" y="651.2">5</text>
<text x="400.4" y="651.2">5</text>
<text x="403.9" y="649.5">DISPLAY_EN_OUT</text>
<text x="403.9" y="653">CARRY_OUT</text>
<text x="490.8" y="649.5">C</text>
<text x="490.8" y="653">B</text>
<text x="494.5" y="651.2">12</text>
<text x="253.7" y="658.3">10</text>
<text x="253.7" y="654.8">11</text>
<text x="259.2" y="656.5">E</text>
<text x="346.5" y="656.5">F</text>
<text x="349.8" y="654.8">6</text>
<text x="349.8" y="658.3">7</text>
<text x="400.4" y="654.8">6</text>
<text x="400.4" y="658.3">7</text>
<text x="403.9" y="656.5">F</text>
<text x="491" y="656.5">E</text>
<text x="494.5" y="658.3">10</text>
<text x="494.5" y="654.8">11</text>
<text x="255.7" y="661.8">9</text>
<text x="259.2" y="663.6">D</text>
<text x="259.2" y="660">A</text>
<text x="345.9" y="660">G</text>
<text x="403.9" y="660">G</text>
<text x="490.5" y="663.6">D</text>
<text x="490.8" y="660">A</text>
<text x="494.5" y="661.8">9</text>
</g>
<g font-size="3.2">
<text x="303" y="65.6">VSS</text>
<text x="311" y="63.9">8</text>
<text x="328.6" y="67.4">1</text>
<text x="340.8" y="67.4">2</text>
<text x="330.3" y="79.7">1</text>
<text x="342.6" y="79.7">2</text>
<text x="302.2" y="113.2">8</text>
<text x="294.2" y="115">VSS</text>
<text x="278.8" y="173.2">1</text>
<text x="296" y="173.6">a</text>
<text x="309.1" y="173.2">10</text>
<text x="425.2" y="173.2">1</text>
<text x="442.4" y="173.6">a</text>
<text x="455.5" y="173.2">10</text>
<text x="278.8" y="176.7">2</text>
<text x="284.4" y="174.6">E</text>
<text x="284.4" y="178.2">D</text>
<text x="291.1" y="177.8">f</text>
<text x="295" y="179.6">g</text>
<text x="299.5" y="178.5">b F</text>
<text x="303.1" y="174.6">G</text>
<text x="309.1" y="176.7">9</text>
<text x="425.2" y="176.7">2</text>
<text x="430.8" y="174.6">E</text>
<text x="430.8" y="178.2">D</text>
<text x="437.5" y="177.8">f</text>
<text x="441.4" y="179.6">g</text>
<text x="445.9" y="178.5">b F</text>
<text x="449.5" y="174.6">G</text>
<text x="455.5" y="176.7">9</text>
<text x="278.8" y="180.3">3</text>
<text x="278.8" y="183.8">4</text>
<text x="284.4" y="181.7">G1</text>
<text x="284.4" y="185.2">C</text>
<text x="289.7" y="184.1">e</text>
<text x="298.1" y="184.9">c</text>
<text x="301.1" y="181.7">G2</text>
<text x="303.4" y="185.2">A</text>
<text x="309.1" y="183.8">7</text>
<text x="309.1" y="180.3">8</text>
<text x="425.2" y="180.3">3</text>
<text x="425.2" y="183.8">4</text>
<text x="430.8" y="181.7">G1</text>
<text x="430.8" y="185.2">C e</text>
<text x="444.5" y="184.9">c</text>
<text x="447.5" y="181.7">G2</text>
<text x="449.8" y="185.2">A</text>
<text x="455.5" y="183.8">7</text>
<text x="455.5" y="180.3">8</text>
<text x="278.8" y="187.3">5</text>
<text x="284.4" y="188.7">DP</text>
<text x="293.2" y="187">d</text>
<text x="296.7" y="189.4">DP</text>
<text x="303.4" y="188.7">B</text>
<text x="309.1" y="187.3">6</text>
<text x="425.2" y="187.3">5</text>
<text x="430.8" y="188.7">DP</text>
<text x="439.6" y="187">d</text>
<text x="443.1" y="189.4">DP</text>
<text x="449.8" y="188.7">B</text>
<text x="455.5" y="187.3">6</text>
<text x="327.7" y="268.5">VSS</text>
<text x="335.7" y="266.7">8</text>
<text x="407.4" y="266.7">8</text>
<text x="410.9" y="268.5">VSS</text>
<text x="278.8" y="370.8">1</text>
<text x="296" y="371.1">a</text>
<text x="309.1" y="370.8">10</text>
<text x="425.2" y="370.8">1</text>
<text x="442.4" y="371.1">a</text>
<text x="455.5" y="370.8">10</text>
<text x="278.8" y="374.3">2</text>
<text x="278.8" y="377.8">3</text>
<text x="284.4" y="372.2">E</text>
<text x="284.4" y="375.7">D</text>
<text x="291.1" y="375.4">f</text>
<text x="295" y="377.1">g</text>
<text x="299.5" y="376.1">b F</text>
<text x="303.1" y="372.2">G</text>
<text x="309.1" y="377.8">8</text>
<text x="309.1" y="374.3">9</text>
<text x="425.2" y="374.3">2</text>
<text x="425.2" y="377.8">3</text>
<text x="430.8" y="372.2">E</text>
<text x="430.8" y="375.7">D</text>
<text x="437.5" y="375.4">f</text>
<text x="441.4" y="377.1">g</text>
<text x="445.9" y="376.1">b F</text>
<text x="449.5" y="372.2">G</text>
<text x="455.5" y="377.8">8</text>
<text x="455.5" y="374.3">9</text>
<text x="278.8" y="381.4">4</text>
<text x="284.4" y="379.2">G1</text>
<text x="284.4" y="382.8">C</text>
<text x="289.7" y="381.7">e</text>
<text x="298.1" y="382.4">c</text>
<text x="301.1" y="379.2">G2</text>
<text x="303.4" y="382.8">A</text>
<text x="309.1" y="381.4">7</text>
<text x="425.2" y="381.4">4</text>
<text x="430.8" y="379.2">G1</text>
<text x="430.8" y="382.8">C</text>
<text x="436.1" y="381.7">e</text>
<text x="444.5" y="382.4">c</text>
<text x="447.5" y="379.2">G2</text>
<text x="449.8" y="382.8">A</text>
<text x="455.5" y="381.4">7</text>
<text x="278.8" y="384.9">5</text>
<text x="284.4" y="386.3">DP</text>
<text x="293.2" y="384.5">d</text>
<text x="296.7" y="387">DP</text>
<text x="303.4" y="386.3">B</text>
<text x="309.1" y="384.9">6</text>
<text x="425.2" y="384.9">5</text>
<text x="430.8" y="386.3">DP</text>
<text x="439.6" y="384.5">d</text>
<text x="443.1" y="387">DP</text>
<text x="449.8" y="386.3">B</text>
<text x="455.5" y="384.9">6</text>
<text x="327.7" y="466">VSS</text>
<text x="335.7" y="464.3">8</text>
<text x="407.4" y="464.3">8</text>
<text x="410.9" y="466">VSS</text>
<text x="287.6" y="563">1</text>
<text x="304.8" y="563.4">a</text>
<text x="317.9" y="563">10</text>
<text x="287.6" y="566.6">2</text>
<text x="293.2" y="564.4">E</text>
<text x="293.2" y="568">D</text>
<text x="299.9" y="567.6">f</text>
<text x="303.8" y="569.4">g</text>
<text x="308.4" y="568.3">b F</text>
<text x="311.9" y="564.4">G</text>
<text x="317.9" y="566.6">9</text>
<text x="432.3" y="564.8">1</text>
<text x="432.3" y="568.3">2</text>
<text x="437.8" y="566.2">E</text>
<text x="437.8" y="569.7">D</text>
<text x="444.5" y="569.4">f</text>
<text x="449.5" y="565.1">a</text>
<text x="456.5" y="566.2">G</text>
<text x="462.5" y="568.3">9</text>
<text x="462.5" y="564.8">10</text>
<text x="287.6" y="570.1">3</text>
<text x="287.6" y="573.6">4</text>
<text x="293.2" y="571.5">G1</text>
<text x="293.2" y="575">C</text>
<text x="298.5" y="574">e</text>
<text x="307" y="574.7">c</text>
<text x="309.9" y="571.5">G2</text>
<text x="312.2" y="575">A</text>
<text x="317.9" y="573.6">7</text>
<text x="317.9" y="570.1">8</text>
<text x="432.3" y="571.9">3</text>
<text x="432.3" y="575.4">4</text>
<text x="437.8" y="573.3">G1</text>
<text x="443.1" y="575.7">e</text>
<text x="448.4" y="571.1">g</text>
<text x="453" y="570.1">b F</text>
<text x="454.5" y="573.3">G2</text>
<text x="462.5" y="575.4">7</text>
<text x="462.5" y="571.9">8</text>
<text x="287.6" y="577.1">5</text>
<text x="293.2" y="578.6">DP</text>
<text x="302" y="576.8">d</text>
<text x="305.5" y="579.3">DP</text>
<text x="312.2" y="578.6">B</text>
<text x="317.9" y="577.1">6</text>
<text x="432.3" y="578.9">5</text>
<text x="437.8" y="576.8">C</text>
<text x="437.8" y="580.3">DP</text>
<text x="446.7" y="578.6">d</text>
<text x="450.2" y="581">DP</text>
<text x="451.6" y="576.4">c</text>
<text x="456.8" y="580.3">B</text>
<text x="456.8" y="576.8">A</text>
<text x="462.5" y="578.9">6</text>
<text x="555.6" y="617.7">7</text>
<text x="559.1" y="619.5">GND</text>
<text x="341.8" y="663.6">VSS</text>
<text x="349.8" y="661.8">8</text>
<text x="400.4" y="661.8">8</text>
<text x="403.9" y="663.6">VSS</text>
</g>
<g font-size="3.2" fill="#f00">
<text x="281.9" y="88.5">16</text>
<text x="287.4" y="90.3">VDD</text>
<text x="273.1" y="137.9">16</text>
<text x="278.6" y="139.7">VDD</text>
<text x="239.6" y="242">16</text>
<text x="245.1" y="243.8">VDD</text>
<text x="493" y="243.8">VDD</text>
<text x="501.5" y="242">16</text>
<text x="239.6" y="439.6">16</text>
<text x="245.1" y="441.3">VDD</text>
<text x="493" y="441.3">VDD</text>
<text x="501.5" y="439.6">16</text>
<text x="571" y="598.3">VCC</text>
<text x="579.1" y="596.5">14</text>
<text x="253.7" y="637.1">16</text>
<text x="259.2" y="638.9">VDD</text>
<text x="485.9" y="638.9">VDD</text>
<text x="494.5" y="637.1">16</text>
</g>
</svg>
